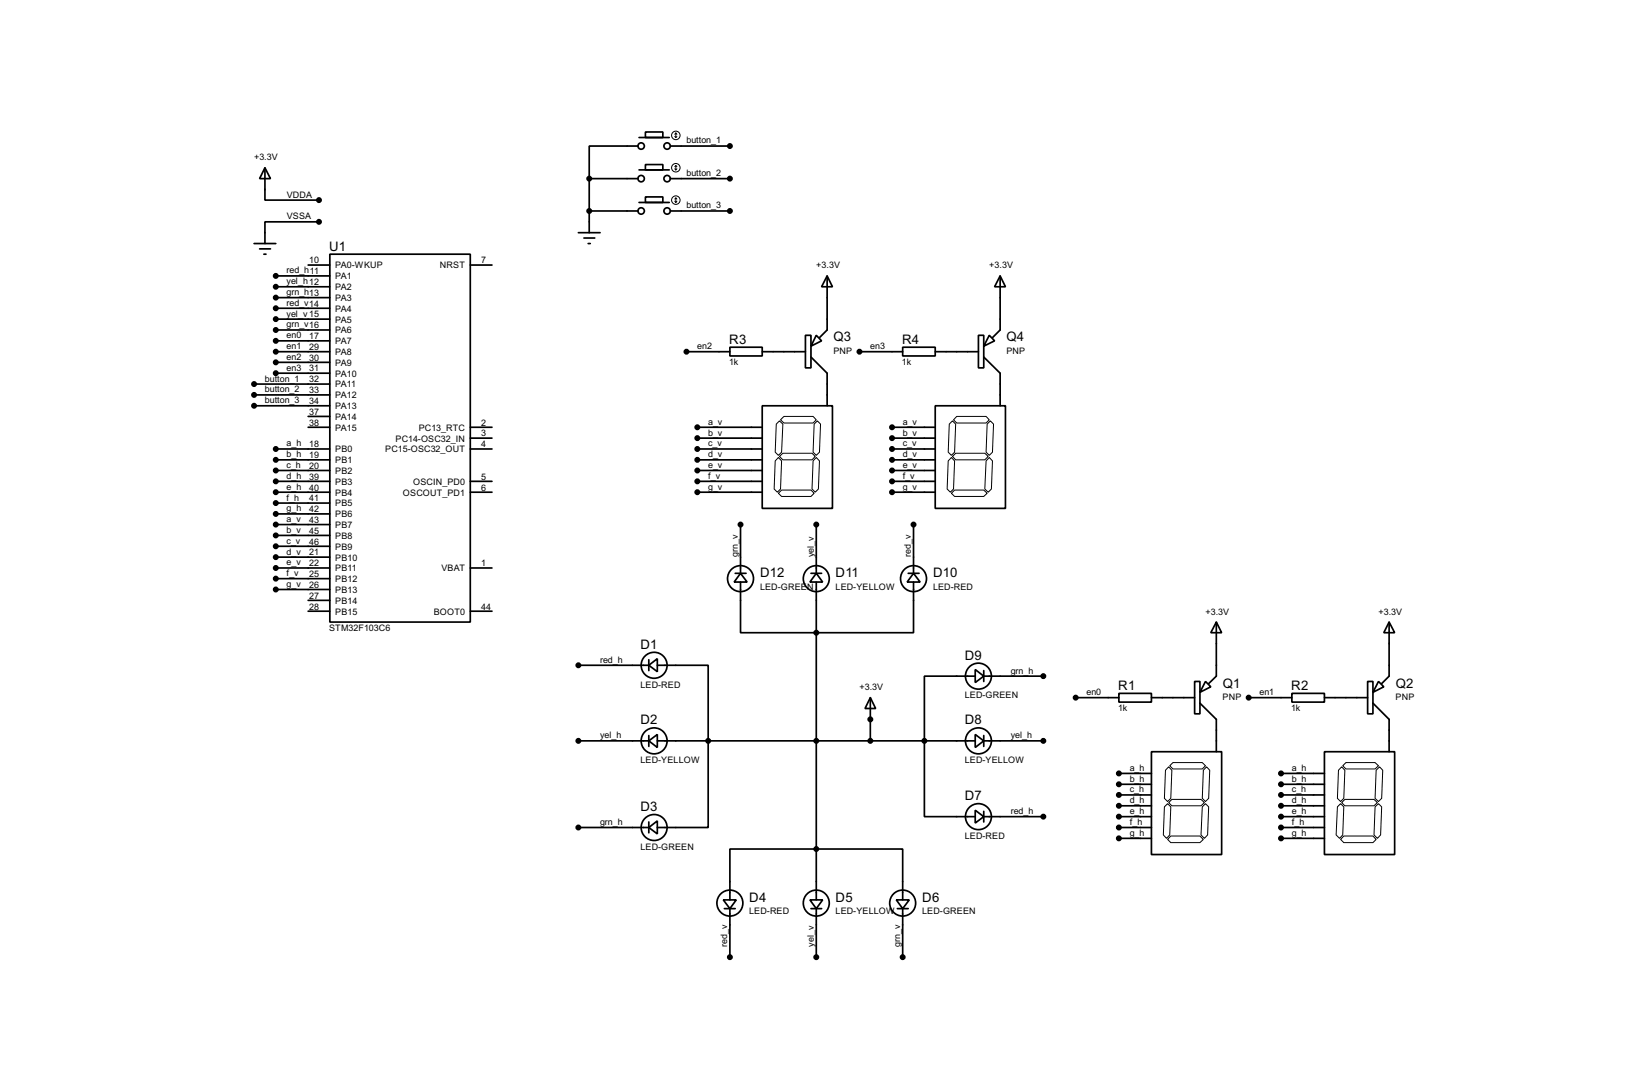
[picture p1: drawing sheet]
<svg xmlns="http://www.w3.org/2000/svg" width="383mm" height="256mm" viewBox="0 0 383 256" stroke-linecap="round" stroke-linejoin="round" font-family="sans-serif">
<g fill="none" stroke="#000" stroke-width=".4">
<path d="M62.3 39.4l1.3 2.6h-2.6zM62.3 39.4v7.6h12.7M149.9 34.3h-11.4v7.7M150.2 39.9h7.1M150.2 32.3h7.1M151.7 38.7h4.1v1.2h-4.1zM151.7 31h4.1v1.3h-4.1zM157.5 34.3h14M59.7 57.2h5.1M61 58.5h2.6M62 59.7h.5M75 52.1h-12.7v5.1"/>
<path d="M77.5 59.7h33v86.4h-33zM135.9 54.7h5.1M137.2 55.9h2.6M138.2 57.2h.5M138.5 42h11.4M138.5 42v12.7M138.5 49.6h11.4M150.2 47.6h7.1M151.7 46.3h4.1v1.3h-4.1zM157.5 42h14M157.5 49.6h14M64.8 64.8h12.7"/>
<path d="M64.8 67.4h12.7M64.8 69.9h12.7M64.8 72.4h12.7M64.8 75h12.7M64.8 77.5h12.7M72.4 62.3h5.1M110.5 62.3h5.1M189.3 78.8h1.3v7.6h-1.3zM191.8 78.8l1.3 1.3-2.5 1.2zM194.4 64.8l1.2 2.6h-2.5zM194.4 64.8v12.7l-1.8 1.8M229.9 78.8h1.3v7.6h-1.3z"/>
<path d="M232.5 78.8l1.2 1.3-2.5 1.2zM235 64.8l1.3 2.6h-2.6zM235 64.8v12.7l-1.8 1.8M59.7 90.2h17.8M59.7 92.8h17.8M59.7 95.3h17.8M64.8 80.1h12.7M64.8 82.6h12.7M64.8 85.1h12.7M64.8 87.7h12.7M72.4 97.8h5.1M161.3 82.6h10.2"/>
<path d="M171.5 81.6h7.6v2h-7.6zM179.1 95.3h16.5v24.1h-16.5zM179.1 82.6h10.2M190.6 83.9l3.8 3.8v7.6M202 82.6h10.1M212.1 81.6h7.7v2h-7.7zM219.8 95.3h16.5v24.1h-16.5zM219.8 82.6h10.1M231.2 83.9l3.8 3.8v7.6M64.8 105.5h12.7M64.8 108h12.7M64.8 110.5h12.7"/>
<path d="M64.8 113.1h12.7M64.8 115.6h12.7M64.8 118.2h12.7M72.4 100.4h5.1M110.5 105.5h5.1M110.5 113.1h5.1M110.5 115.6h5.1M110.5 100.4h5.1M110.5 102.9h5.1M163.9 105.5h15.2M163.9 108h15.2M163.9 110.5h15.2"/>
<path d="M163.9 113.1h15.2M163.9 115.6h15.2M163.9 100.4h15.2M163.9 102.9h15.2M209.6 105.5h10.2M209.6 108h10.2M209.6 110.5h10.2M209.6 113.1h10.2M209.6 115.6h10.2M209.6 100.4h10.2M209.6 102.9h10.2M64.8 120.7h12.7"/>
<path d="M64.8 123.2h12.7M64.8 125.8h12.7M64.8 128.3h12.7M64.8 130.9h12.7M64.8 133.4h12.7M64.8 135.9h12.7M64.8 138.5h12.7M110.5 133.4h5.1M172.8 134.7h2.5M174 134.7l1.6 2h-3.1zM174 136.7v11.9h40.7v-11.9M174 123.2v11.5"/>
<path d="M190.6 134.7h2.5M191.8 134.7l1.5 2h-3zM191.8 123.2v11.5M191.8 136.7v74.7M213.4 134.7h2.6M214.7 134.7l1.5 2h-3zM214.7 123.2v11.5M72.4 143.6h5.1M72.4 141h5.1M110.5 143.6h5.1M135.9 156.3h16.6M152.5 156.3l2-1.6v3.1z"/>
<path d="M152.5 155v2.5M154.5 156.3h11.9v38.1h-11.9M229.2 157.3l2 1.5-2 1.5zM229.2 158.8h-12v33h12M231.2 158.8h14M231.2 157.5v2.6M285.8 146.1l1.3 2.5h-2.6zM285.8 146.1v12.7l-1.8 1.8M326.4 146.1l1.3 2.5h-2.5zM326.4 146.1v12.7l-1.7 1.8M135.9 174h16.6M152.5 174l2-1.5v3.1z"/>
<path d="M152.5 172.8v2.5M154.5 174h74.7M204.5 163.9l1.3 2.5h-2.5zM204.5 163.9v10.1M229.2 172.5l2 1.5-2 1.6zM231.2 174h14M231.2 172.8v2.5M252.8 163.9h10.1M262.9 162.9h7.7v2h-7.7zM270.6 176.6h16.5v24.1h-16.5zM270.6 163.9h10.1M280.7 160.1h1.3v7.6h-1.3z"/>
<path d="M282 165.2l3.8 3.8v7.6M283.3 160.1l1.2 1.2-2.5 1.3zM293.4 163.9h10.2M303.6 162.9h7.6v2h-7.6zM311.2 176.6h16.5v24.1h-16.5zM311.2 163.9h10.2M321.4 160.1h1.2v7.6h-1.2zM322.6 165.2l3.8 3.8v7.6M323.9 160.1l1.3 1.2-2.6 1.3zM135.9 194.4h16.6M152.5 194.4l2-1.6v3.1zM152.5 193.1v2.5"/>
<path d="M229.2 190.3l2 1.5-2 1.5zM231.2 191.8h14M231.2 190.6v2.5M262.9 181.7h7.7M262.9 184.2h7.7M262.9 186.7h7.7M262.9 189.3h7.7M262.9 191.8h7.7M262.9 194.4h7.7M262.9 196.9h7.7M301 181.7h10.2M301 184.2h10.2"/>
<path d="M301 186.7h10.2M301 189.3h10.2M301 191.8h10.2M301 194.4h10.2M301 196.9h10.2M170 211.4h3l-1.5 2zM170.2 213.4h2.6M171.5 211.4v-12h40.6v12M171.5 213.4v11.4M190.3 211.4h3l-1.5 2zM190.6 213.4h2.5M191.8 213.4v11.4"/>
<path d="M210.6 211.4h3.1l-1.6 2zM210.9 213.4h2.5M212.1 213.4v11.4"/>
<circle cx="150.6" cy="34.3" r=".75"/>
<circle cx="156.7" cy="34.3" r=".75"/>
<circle cx="150.6" cy="42" r=".75"/>
<circle cx="150.6" cy="49.6" r=".75"/>
<circle cx="156.7" cy="42" r=".75"/>
<circle cx="156.7" cy="49.6" r=".75"/>
<circle cx="174" cy="135.9" r="3.1"/>
<circle cx="191.8" cy="135.9" r="3.1"/>
<circle cx="214.6" cy="135.9" r="3.1"/>
<circle cx="153.7" cy="156.3" r="3.1"/>
<circle cx="229.9" cy="158.8" r="3.1"/>
<circle cx="153.7" cy="174" r="3.1"/>
<circle cx="229.9" cy="174" r="3.1"/>
<circle cx="153.7" cy="194.4" r="3.1"/>
<circle cx="229.9" cy="191.8" r="3.1"/>
<circle cx="171.5" cy="212.1" r="3.1"/>
<circle cx="191.8" cy="212.1" r="3.1"/>
<circle cx="212.1" cy="212.1" r="3.1"/>
</g>
<circle cx="204.5" cy="169" r=".2" fill="#000"/>
<g fill="#000" stroke="#000" stroke-width=".4">
<circle cx="171.5" cy="34.3" r=".5"/>
<circle cx="74.9" cy="52.1" r=".5"/>
<circle cx="74.9" cy="47" r=".5"/>
<circle cx="138.4" cy="42" r=".5"/>
<circle cx="138.4" cy="49.6" r=".5"/>
<circle cx="171.5" cy="49.6" r=".5"/>
<circle cx="171.5" cy="42" r=".5"/>
<circle cx="64.8" cy="64.8" r=".5"/>
<circle cx="64.8" cy="67.4" r=".5"/>
<circle cx="64.8" cy="69.9" r=".5"/>
<circle cx="64.8" cy="75" r=".5"/>
<circle cx="64.8" cy="72.4" r=".5"/>
<circle cx="64.8" cy="77.5" r=".5"/>
<circle cx="59.7" cy="90.2" r=".5"/>
<circle cx="59.7" cy="92.8" r=".5"/>
<circle cx="59.7" cy="95.3" r=".5"/>
<circle cx="64.8" cy="80.1" r=".5"/>
<circle cx="64.8" cy="82.6" r=".5"/>
<circle cx="64.8" cy="85.1" r=".5"/>
<circle cx="64.8" cy="87.7" r=".5"/>
<circle cx="161.3" cy="82.6" r=".5"/>
<circle cx="201.9" cy="82.6" r=".5"/>
<circle cx="64.8" cy="118.2" r=".5"/>
<circle cx="64.8" cy="108" r=".5"/>
<circle cx="64.8" cy="115.6" r=".5"/>
<circle cx="64.8" cy="105.5" r=".5"/>
<circle cx="64.8" cy="113.1" r=".5"/>
<circle cx="64.8" cy="110.5" r=".5"/>
<circle cx="163.8" cy="115.6" r=".5"/>
<circle cx="163.8" cy="113.1" r=".5"/>
<circle cx="163.8" cy="102.9" r=".5"/>
<circle cx="163.8" cy="110.5" r=".5"/>
<circle cx="163.8" cy="105.5" r=".5"/>
<circle cx="163.8" cy="108" r=".5"/>
<circle cx="163.8" cy="100.4" r=".5"/>
<circle cx="209.6" cy="102.9" r=".5"/>
<circle cx="209.6" cy="108" r=".5"/>
<circle cx="209.6" cy="115.6" r=".5"/>
<circle cx="209.6" cy="105.5" r=".5"/>
<circle cx="209.6" cy="110.5" r=".5"/>
<circle cx="209.6" cy="113.1" r=".5"/>
<circle cx="209.6" cy="100.4" r=".5"/>
<circle cx="64.8" cy="133.4" r=".5"/>
<circle cx="64.8" cy="120.7" r=".5"/>
<circle cx="64.8" cy="130.9" r=".5"/>
<circle cx="64.8" cy="138.5" r=".5"/>
<circle cx="64.8" cy="128.3" r=".5"/>
<circle cx="64.8" cy="123.2" r=".5"/>
<circle cx="64.8" cy="125.8" r=".5"/>
<circle cx="64.8" cy="135.9" r=".5"/>
<circle cx="174" cy="123.2" r=".5"/>
<circle cx="191.8" cy="123.2" r=".5"/>
<circle cx="214.6" cy="123.2" r=".5"/>
<circle cx="135.9" cy="156.3" r=".5"/>
<circle cx="191.8" cy="148.6" r=".5"/>
<circle cx="245.1" cy="158.8" r=".5"/>
<circle cx="135.9" cy="174" r=".5"/>
<circle cx="166.4" cy="174" r=".5"/>
<circle cx="191.8" cy="174" r=".5"/>
<circle cx="204.5" cy="174" r=".5"/>
<circle cx="204.5" cy="169" r=".5"/>
<circle cx="217.2" cy="174" r=".5"/>
<circle cx="245.1" cy="174" r=".5"/>
<circle cx="252.7" cy="163.9" r=".5"/>
<circle cx="293.4" cy="163.9" r=".5"/>
<circle cx="135.9" cy="194.4" r=".5"/>
<circle cx="191.8" cy="199.4" r=".5"/>
<circle cx="245.1" cy="191.8" r=".5"/>
<circle cx="262.9" cy="184.2" r=".5"/>
<circle cx="262.9" cy="196.9" r=".5"/>
<circle cx="262.9" cy="186.7" r=".5"/>
<circle cx="262.9" cy="189.3" r=".5"/>
<circle cx="262.9" cy="181.7" r=".5"/>
<circle cx="262.9" cy="191.8" r=".5"/>
<circle cx="262.9" cy="194.4" r=".5"/>
<circle cx="301" cy="194.4" r=".5"/>
<circle cx="301" cy="186.7" r=".5"/>
<circle cx="301" cy="191.8" r=".5"/>
<circle cx="301" cy="196.9" r=".5"/>
<circle cx="301" cy="181.7" r=".5"/>
<circle cx="301" cy="189.3" r=".5"/>
<circle cx="301" cy="184.2" r=".5"/>
<circle cx="171.5" cy="224.8" r=".5"/>
<circle cx="191.8" cy="224.8" r=".5"/>
<circle cx="212.1" cy="224.8" r=".5"/>
</g>
<g fill="none" stroke="#000" stroke-width=".23">
<path d="M158.6 39.7l.2 .2M158.6 32.1l.2 .2M158.8 31.3v1M158.8 38.9v1M158.8 38.9l-.2 .3M158.8 38.9l.3 .3M158.8 31.3l-.2 .3M158.8 31.3l.3 .3M159.1 39.7l-.3 .2M159.1 32.1l-.3 .2M158.6 47.3l.2 .3M158.8 46.5v1.1"/>
<path d="M158.8 46.5l-.2 .3M158.8 46.5l.3 .3M159.1 47.3l-.3 .3M182.4 99.6l.8-.7 .8 .7-.3 6.6-.8 .8-.7-.8zM183.4 98.6l.8-.8h6.9l.7 .8-.7 .8h-6.9zM191.3 99.6l.8-.7 .7 .7-.2 6.6-.8 .8-.7-.8zM223.1 99.6l.7-.7 .8 .7-.3 6.6-.7 .8-.8-.8zM224.8 97.8h6.9l.8 .8-.8 .8h-6.9l-.7-.8zM232 99.6l.7-.7 .8 .7-.3 6.6-.7 .8-.8-.8zM182.9 115.9l.8-.8h6.9l.7 .8-.7 .7h-6.9zM182.9 107.5l.8 .8-.3 6.6-.7 .7-.8-.7 .3-6.6zM183.2 107.2l.8-.7h6.8l.8 .7-.8 .8h-6.8z"/>
<path d="M191.8 107.5l.8 .8-.3 6.6-.7 .7-.8-.7 .3-6.6zM223.6 107.5l.7 .8-.2 6.6-.8 .7-.7-.7 .2-6.6zM223.8 107.2l.8-.7h6.8l.8 .7-.8 .8h-6.8zM224.3 115.1h6.9l.8 .8-.8 .7h-6.9l-.7-.7zM232.5 107.5l.7 .8-.2 6.6-.8 .7-.8-.7 .3-6.6zM275.6 179.1h6.9l.8 .8-.8 .7h-6.9l-.7-.7zM315.5 179.9l.8-.8h6.8l.8 .8-.8 .7h-6.8zM273.6 189.5l.8-.7 .7 .7-.2 6.6-.8 .8-.7-.8zM274.6 188.5l.8-.7h6.8l.8 .7-.8 .8h-6.8zM274.6 180.1l.8 .8-.3 6.6-.7 .8-.8-.8 .3-6.6zM275.1 196.4h6.9l.8 .8-.8 .7h-6.9l-.7-.7zM282.5 189.5l.8-.7 .7 .7-.2 6.6-.8 .8-.8-.8z"/>
<path d="M283.5 180.1l.8 .8-.3 6.6-.7 .8-.8-.8 .3-6.6zM314.3 189.5l.7-.7 .8 .7-.3 6.6-.7 .8-.8-.8zM315.3 180.1l.7 .8-.2 6.6-.8 .8-.7-.8 .2-6.6zM315.8 196.4h6.8l.8 .8-.8 .7h-6.8l-.8-.7zM316 187.8h6.9l.8 .7-.8 .8h-6.9l-.7-.8zM323.1 189.5l.8-.7 .8 .7-.3 6.6-.7 .8-.8-.8zM323.4 180.9l.8-.8 .7 .8-.2 6.6-.8 .8-.8-.8z"/>
<circle cx="158.8" cy="39.4" r="1"/>
<circle cx="158.8" cy="31.8" r="1"/>
<circle cx="158.8" cy="47" r="1"/>
</g>
<g font-size="3.5">
<text x="77.4" y="58.9">U1</text>
<text x="171.4" y="80.8">R3</text>
<text x="195.9" y="80.2">Q3</text>
<text x="212" y="80.8">R4</text>
<text x="236.5" y="80.2">Q4</text>
<text x="178.6" y="135.6">D12</text>
<text x="196.4" y="135.6">D11</text>
<text x="219.3" y="135.6">D10</text>
<text x="150.5" y="152.4">D1</text>
<text x="226.7" y="155">D9</text>
<text x="287.3" y="161.5">Q1</text>
<text x="328" y="161.5">Q2</text>
<text x="262.8" y="162.1">R1</text>
<text x="303.4" y="162.1">R2</text>
<text x="150.5" y="170.2">D2</text>
<text x="226.7" y="170.2">D8</text>
<text x="150.5" y="190.5">D3</text>
<text x="226.7" y="188">D7</text>
<text x="176.1" y="211.8">D4</text>
<text x="196.4" y="211.8">D5</text>
<text x="216.7" y="211.8">D6</text>
</g>
<g font-size="2.4">
<text x="161.3" y="33.7">button_1</text>
<text x="59.7" y="37.7">+3.3V</text>
<text x="161.3" y="41.3">button_2</text>
<text x="67.4" y="46.4">VDDA</text>
<text x="67.4" y="51.5">VSSA</text>
<text x="161.3" y="49">button_3</text>
<text x="67.4" y="64.2">red_h11</text>
<text x="72.7" y="61.9">10</text>
<text x="78.8" y="63.1">PA0-WKUP</text>
<text x="78.8" y="65.6">PA1</text>
<text x="103.4" y="63.1">NRST</text>
<text x="113.1" y="61.9">7</text>
<text x="191.8" y="63.1">+3.3V</text>
<text x="232.5" y="63.1">+3.3V</text>
<text x="67.4" y="66.7">yel_h12</text>
<text x="67.4" y="69.3">grn_h13</text>
<text x="67.4" y="71.8">red_v14</text>
<text x="78.8" y="68.1">PA2</text>
<text x="78.8" y="70.7">PA3</text>
<text x="67.4" y="74.4">yel_v 15</text>
<text x="67.4" y="76.9">grn_v16</text>
<text x="78.8" y="73.2">PA4</text>
<text x="78.8" y="75.8">PA5</text>
<text x="67.4" y="79.5">en0</text>
<text x="67.4" y="82">en1</text>
<text x="72.7" y="79.7">17</text>
<text x="72.7" y="82.2">29</text>
<text x="78.8" y="78.3">PA6</text>
<text x="78.8" y="80.8">PA7</text>
<text x="78.8" y="83.4">PA8</text>
<text x="163.9" y="82">en2</text>
<text x="195.8" y="83.1">PNP</text>
<text x="204.5" y="82">en3</text>
<text x="236.5" y="83.1">PNP</text>
<text x="62.3" y="89.6">button_1</text>
<text x="67.4" y="84.5">en2</text>
<text x="67.4" y="87.1">en3</text>
<text x="72.7" y="84.7">30</text>
<text x="72.7" y="87.3">31</text>
<text x="72.7" y="89.8">32</text>
<text x="78.8" y="85.9">PA9</text>
<text x="78.8" y="88.5">PA10</text>
<text x="171.3" y="85.8">1k</text>
<text x="211.9" y="85.8">1k</text>
<text x="62.3" y="92.2">button_2</text>
<text x="62.3" y="94.7">button_3</text>
<text x="72.7" y="92.4">33</text>
<text x="72.7" y="94.9">34</text>
<text x="78.8" y="91">PA11</text>
<text x="78.8" y="93.6">PA12</text>
<text x="72.7" y="97.4">37</text>
<text x="72.7" y="100">38</text>
<text x="78.8" y="96.1">PA13</text>
<text x="78.8" y="98.6">PA14</text>
<text x="78.8" y="101.2">PA15</text>
<text x="98.4" y="101.2">PC13_RTC</text>
<text x="113.1" y="100">2</text>
<text x="166.4" y="99.8">a_v</text>
<text x="212.1" y="99.8">a_v</text>
<text x="67.4" y="104.9">a_h</text>
<text x="67.4" y="107.4">b_h</text>
<text x="72.7" y="105.1">18</text>
<text x="72.7" y="107.6">19</text>
<text x="78.8" y="106.3">PB0</text>
<text x="90.5" y="106.3">PC15-OSC32_OUT</text>
<text x="92.9" y="103.7">PC14-OSC32_IN</text>
<text x="113.1" y="102.5">3</text>
<text x="113.1" y="105.1">4</text>
<text x="166.4" y="102.3">b_v</text>
<text x="166.4" y="104.9">c_v</text>
<text x="166.4" y="107.4">d_v</text>
<text x="212.1" y="102.3">b_v</text>
<text x="212.1" y="104.9">c_v</text>
<text x="212.1" y="107.4">d_v</text>
<text x="67.4" y="109.9">c_h</text>
<text x="67.4" y="112.5">d_h</text>
<text x="72.7" y="110.1">20</text>
<text x="72.7" y="112.7">39</text>
<text x="78.8" y="108.8">PB1</text>
<text x="78.8" y="111.3">PB2</text>
<text x="78.8" y="113.9">PB3</text>
<text x="97.1" y="113.9">OSCIN_PD0</text>
<text x="113.1" y="112.7">5</text>
<text x="166.4" y="109.9">e_v</text>
<text x="166.4" y="112.5">f_v</text>
<text x="212.1" y="109.9">e_v</text>
<text x="212.1" y="112.5">f_v</text>
<text x="67.4" y="115">e_h</text>
<text x="67.4" y="117.6">f_h</text>
<text x="72.7" y="115.2">40</text>
<text x="72.7" y="117.8">41</text>
<text x="78.8" y="116.4">PB4</text>
<text x="78.8" y="119">PB5</text>
<text x="94.7" y="116.4">OSCOUT_PD1</text>
<text x="113.1" y="115.2">6</text>
<text x="166.4" y="115">g_v</text>
<text x="212.1" y="115">g_v</text>
<text x="67.4" y="120.1">g_h</text>
<text x="67.4" y="122.6">a_v</text>
<text x="67.4" y="125.2">b_v</text>
<text x="72.7" y="125.4">45</text>
<text x="72.7" y="120.3">42</text>
<text x="72.7" y="122.8">43</text>
<text x="78.8" y="121.5">PB6</text>
<text x="78.8" y="124">PB7</text>
<text x="67.4" y="127.7">c_v</text>
<text x="67.4" y="130.3">d_v</text>
<text x="72.7" y="127.9">46</text>
<text x="72.7" y="130.5">21</text>
<text x="78.8" y="126.6">PB8</text>
<text x="78.8" y="129.1">PB9</text>
<text x="78.8" y="131.7">PB10</text>
<text x="173.4" y="130.9" transform="rotate(-90 173.4 130.9)">grn_v</text>
<text x="191.2" y="130.9" transform="rotate(-90 191.2 130.9)">yel_v</text>
<text x="214.1" y="130.9" transform="rotate(-90 214.1 130.9)">red_v</text>
<text x="67.4" y="132.8">e_v</text>
<text x="67.4" y="135.3">f_v</text>
<text x="67.4" y="137.9">g_v</text>
<text x="72.7" y="133">22</text>
<text x="72.7" y="135.5">25</text>
<text x="78.8" y="134.2">PB11</text>
<text x="78.8" y="136.7">PB12</text>
<text x="103.7" y="134.2">VBAT</text>
<text x="113.1" y="133">1</text>
<text x="72.7" y="138.1">26</text>
<text x="72.7" y="140.6">27</text>
<text x="72.7" y="143.2">28</text>
<text x="78.8" y="139.3">PB13</text>
<text x="78.8" y="141.8">PB14</text>
<text x="113.1" y="143.2">44</text>
<text x="178.6" y="138.5">LED-GREEN</text>
<text x="196.3" y="138.5">LED-YELLOW</text>
<text x="219.2" y="138.5">LED-RED</text>
<text x="77.3" y="148.3">STM32F103C6</text>
<text x="78.8" y="144.4">PB15</text>
<text x="101.9" y="144.4">BOOT0</text>
<text x="283.3" y="144.4">+3.3V</text>
<text x="323.9" y="144.4">+3.3V</text>
<text x="141" y="155.7">red_h</text>
<text x="150.5" y="161.5">LED-RED</text>
<text x="237.5" y="158.2">grn_h</text>
<text x="202" y="162.1">+3.3V</text>
<text x="226.7" y="164.1">LED-GREEN</text>
<text x="255.3" y="163.3">en0</text>
<text x="262.7" y="167.1">1k</text>
<text x="287.3" y="164.4">PNP</text>
<text x="296" y="163.3">en1</text>
<text x="303.4" y="167.1">1k</text>
<text x="327.9" y="164.4">PNP</text>
<text x="141" y="173.4">yel_h</text>
<text x="237.5" y="173.4">yel_h</text>
<text x="150.5" y="179.3">LED-YELLOW</text>
<text x="226.7" y="179.3">LED-YELLOW</text>
<text x="265.5" y="181.1">a_h</text>
<text x="265.5" y="183.6">b_h</text>
<text x="303.6" y="181.1">a_h</text>
<text x="303.6" y="183.6">b_h</text>
<text x="237.5" y="191.2">red_h</text>
<text x="265.5" y="186.1">c_h</text>
<text x="265.5" y="188.7">d_h</text>
<text x="265.5" y="191.2">e_h</text>
<text x="303.6" y="186.1">c_h</text>
<text x="303.6" y="188.7">d_h</text>
<text x="303.6" y="191.2">e_h</text>
<text x="141" y="193.8">grn_h</text>
<text x="226.7" y="197.1">LED-RED</text>
<text x="265.5" y="193.8">f_h</text>
<text x="265.5" y="196.3">g_h</text>
<text x="303.6" y="193.8">f_h</text>
<text x="303.6" y="196.3">g_h</text>
<text x="150.5" y="199.6">LED-GREEN</text>
<text x="176" y="214.7">LED-RED</text>
<text x="196.3" y="214.7">LED-YELLOW</text>
<text x="216.7" y="214.7">LED-GREEN</text>
<text x="170.9" y="222.3" transform="rotate(-90 170.9 222.3)">red_v</text>
<text x="191.2" y="222.3" transform="rotate(-90 191.2 222.3)">yel_v</text>
<text x="211.5" y="222.3" transform="rotate(-90 211.5 222.3)">grn_v</text>
</g>
</svg>
